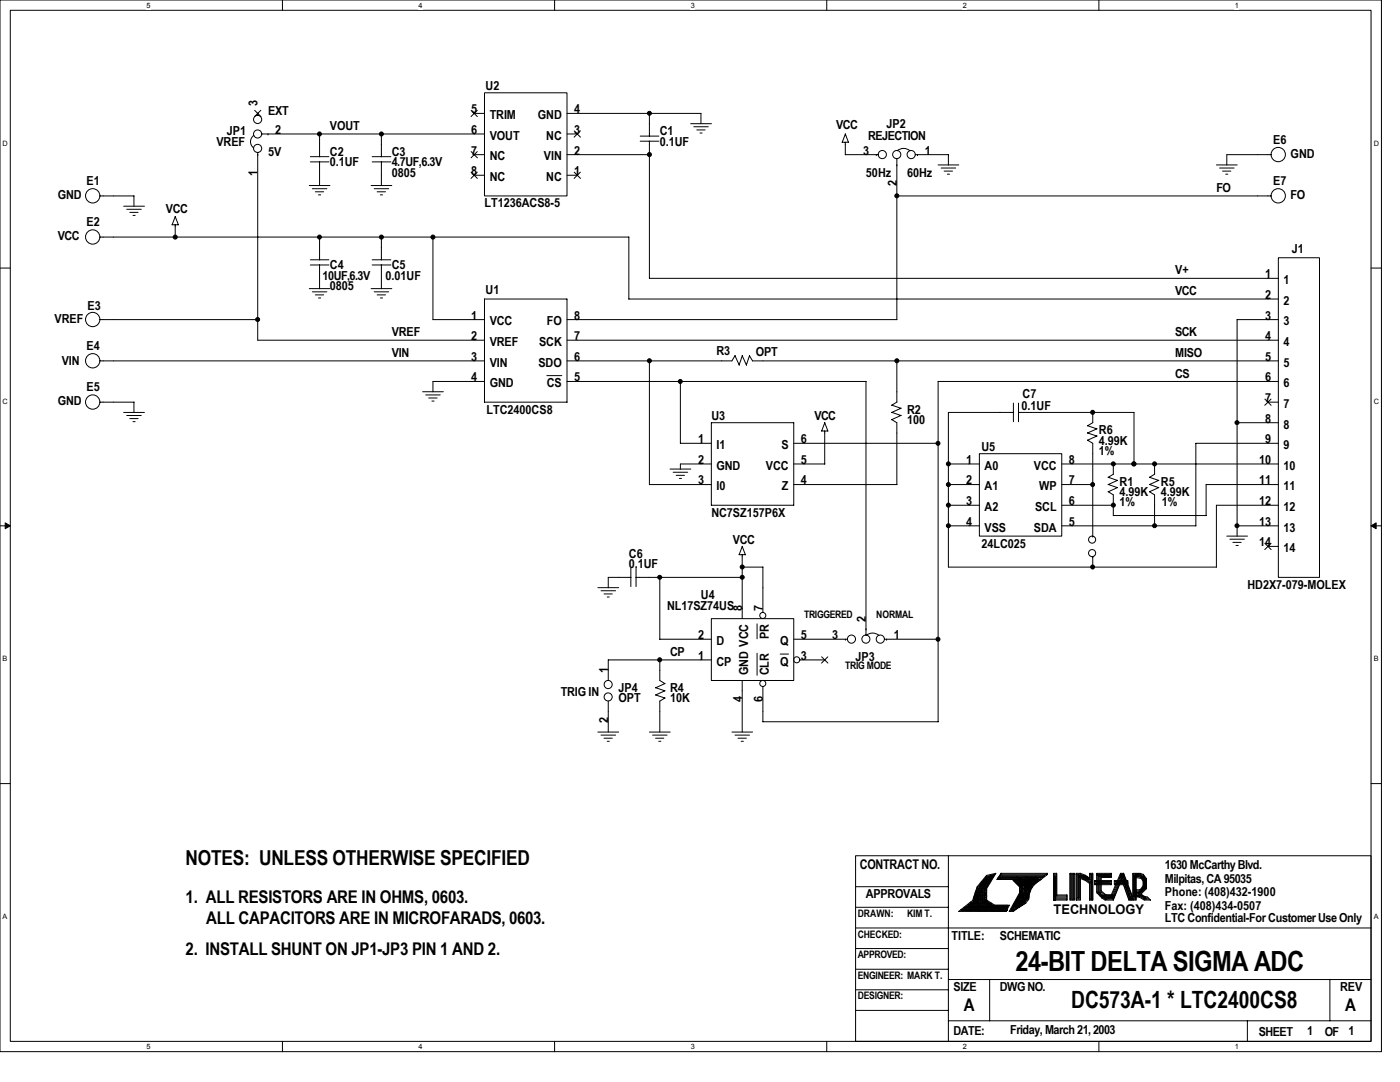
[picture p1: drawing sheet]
<svg xmlns="http://www.w3.org/2000/svg" width="279mm" height="216mm" viewBox="0 0 279 216" stroke-linecap="round" stroke-linejoin="round" font-family="sans-serif">
<path d="M0 0h275.7v209.8h-275.7zM2.1 2.1h271.5v205.7h-271.5z" fill="none" stroke="#000" stroke-width=".2"/>
<g fill="#fff">
<path d="M29.2 .2h.8v1.6h-.8z"/>
<path d="M29.2 208h.8v1.6h-.8z"/>
</g>
<path d="M56.4 0v2.1M56.4 207.8v2" fill="none" stroke="#000" stroke-width=".2"/>
<g fill="#fff">
<path d="M83.5 .2h.8v1.6h-.8z"/>
<path d="M83.5 208h.8v1.6h-.8z"/>
</g>
<path d="M110.7 0v2.1M110.7 207.8v2" fill="none" stroke="#000" stroke-width=".2"/>
<g fill="#fff">
<path d="M137.8 .2h.8v1.6h-.8z"/>
<path d="M137.8 208h.8v1.6h-.8z"/>
</g>
<path d="M165 0v2.1M165 207.8v2" fill="none" stroke="#000" stroke-width=".2"/>
<g fill="#fff">
<path d="M192.2 .2h.8v1.6h-.8z"/>
<path d="M192.2 208h.8v1.6h-.8z"/>
</g>
<path d="M219.3 0v2.1M219.3 207.8v2" fill="none" stroke="#000" stroke-width=".2"/>
<g fill="#fff">
<path d="M246.5 .2h.8v1.6h-.8z"/>
<path d="M246.5 208h.8v1.6h-.8z"/>
<path d="M.5 27.8h1.1v1.6h-1.1z"/>
<path d="M274.2 27.8h1v1.6h-1z"/>
<path d="M.5 79.2h1.1v1.6h-1.1z"/>
<path d="M274.2 79.2h1v1.6h-1z"/>
</g>
<path d="M0 53.5h2.1M273.6 53.5h2.1" fill="none" stroke="#000" stroke-width=".2"/>
<g fill="#fff">
<path d="M.5 130.6h1v1.7h-1z"/>
<path d="M274.2 130.6h.9v1.7h-.9z"/>
</g>
<path d="M0 104.9h2.1M273.6 104.9h2.1" fill="none" stroke="#000" stroke-width=".2"/>
<g fill="#000" stroke="#000" stroke-width=".2">
<path d="M1 104.3l1.1 .6-1.1 .6z" fill-rule="evenodd"/>
<path d="M273.6 104.9l1-.6v1.2z" fill-rule="evenodd"/>
</g>
<g fill="#fff">
<path d="M.5 182.1h1v1.6h-1z"/>
<path d="M274.2 182.1h.9v1.6h-.9z"/>
</g>
<g fill="none" stroke="#000" stroke-width=".2">
<path d="M96.7 18.5h16.5v20.6h-16.5zM20 39.1h6.8l-.1 2.1M50.7 27a1.55 1.55 0 0 0-.1 2.5M50.8 22l1.3 1.3M51.4 30.9h.1M51.4 22.6h.1M51.4 22.6v.5M51.4 30.4v37.5h45.3M52 22l-1.2 1.3M52.3 26.7h44.4M53.5 26.7h.1M61.7 37h4.1"/>
<path d="M61.9 32.3h3.7M61.9 31.3h3.7M62.3 37.7h2.9M62.9 38.3h1.7M63.6 38.9h.4M63.8 26.7v4.6M63.8 32.3v4.7M74.1 37h4.1M74.3 32.3h3.7M74.3 31.3h3.7M74.7 37.7h2.9M75.3 38.3h1.6"/>
<path d="M75.9 38.9h.4M76.1 26.7v4.6M76.1 32.3v4.7M94 22l1.3 1.3M94 30.2l1.3 1.3M94 34.4l1.3 1.2M94.6 35h2.1M94.6 30.9h2.1M94.6 22.6h2.1M95.2 22l-1.2 1.3M95.2 30.2l-1.2 1.3M95.2 34.4l-1.2 1.2"/>
<path d="M113.2 35h2M113.2 30.9h16.4M113.2 26.7h2M113.2 22.6h26.7v2.1M114.6 34.4l1.2 1.2M114.6 26.1l1.2 1.3M115.8 34.4l-1.2 1.2M115.8 26.1l-1.2 1.3M127.8 28.2h3.7M127.8 27.2h3.7M129.6 22.6v4.6M129.6 28.2v27.4"/>
<path d="M137.8 24.7h4.2M138.5 25.3h2.9M139.1 25.9h1.6M139.7 26.5h.4M168.7 26.7l.6 1.7h-1.2M168.7 28.4v2.5h6.6M168.7 26.7l-.6 1.7M174.9 30.9h.1M179 32.9h.1M179 39.1h74.7M179 31.7v32.1M179.1 30.1a1.96 1.96 0 0 1 2.5 0"/>
<path d="M182.7 30.9h6.6v2M183.1 30.9h.1M187.2 32.9h4.1M187.8 33.5h2.9M188.4 34.1h1.7M189.1 34.8h.4M242.8 32.9h4.1M243.4 33.5h2.9M244 34.1h1.6M244.6 34.8h.4M253.7 30.9h-8.9v2M20 47.3h105.5"/>
<path d="M24.7 41.1h4.1M25.3 41.8h2.9M25.9 42.4h1.7M26.5 43h.5M34.3 44.9h1.3M35 43.2l.6 1.7M35 44.9v2.4M35 43.2l-.6 1.7M61.7 57.6h4.1M61.9 52.9h3.7M61.9 51.8h3.7M62.3 58.2h2.9"/>
<path d="M62.9 58.8h1.7M63.6 59.5h.4M63.8 47.3v4.6M63.8 52.9v4.7M74.1 57.6h4.1M74.3 52.9h3.7M74.3 51.8h3.7M74.7 58.2h2.9M75.3 58.8h1.6M75.9 59.5h.4M76.1 47.3v4.6M76.1 52.9v4.7"/>
<path d="M86.4 47.3v16.5M125.5 47.3v12.4h129.6M129.6 55.5h125.5M255.1 51.4h8.2v63.8h-8.2zM20 63.8h31.5M20 72h76.7M84.3 78.2h4.2M85 78.8h2.9M85.6 79.4h1.6M86.4 63.8h10.3M96.7 76.1h-10.3v2.1M109.1 75h3"/>
<path d="M113.2 63.8h65.8M113.2 72h32.9l.6-1 .8 1.9 .6-1.9 .9 1.9M113.2 76.1h59.6v50.6M113.2 67.9h141.9M129.6 72v24.7h12.4M135.8 76.1v12.4h6.2M150.2 72h104.9M150.2 72l-.6-1-.7 1.8M179 72v8.2M252.4 79.6l1.3 1.3M253.7 79.6l-1.3 1.3M255.1 63.8h-8.2v43.2"/>
<path d="M255.1 76.1h-67.9v67.9M20 80.2h6.8l-.1 2.1M24.7 82.3h4.1M25.3 82.9h2.9M25.9 83.5h1.7M26.5 84.1h.5M86.2 80h.4M96.7 80.2h16.5M96.7 80.3v-20.6h16.5v20.6M133.7 93.6h4.2M134.3 94.2h2.9M134.9 94.8h1.7"/>
<path d="M135.6 95.5h.4M142 92.6h-6.2v1M142 84.3h16.4v16.5h-16.4zM158.4 96.7h20.6M158.4 88.5h28.8M164 86h1.2M164.6 84.3l.6 1.7M164.6 86v6.6h-6.2M164.6 84.3l-.6 1.7M177.9 80.8l1.9 .7M179 80.2l-1 .7M179.8 82.9l-1.9 .8 1.1 .6v12.4"/>
<path d="M179.8 81.4l-1.9 .9 1.9 .6M189.3 92.6h6.2M189.3 96.7h6.2M195.5 90.5h16.4v16.5h-16.4zM202.2 80.4v3.8M202.3 82.3h-13v30.9h53.5v-12.4h12.3M203.2 82.3h23.1v10.3M203.3 80.4v3.8M211.9 92.6h43.2M211.9 96.7h6.2M217 87.8l1.1 .7v18.5M217 86.4l1.9 .6-1.9 .8"/>
<path d="M217 84.9l1.9 .7-1.9 .8M218.1 82.3v2M218.1 84.3l-1.1 .7M221.1 98.1l1.1 .6v4.2h18.5M221.1 96.7l1.9 .6-1.8 .8M221.1 95.2l1.9 .6-1.8 .9M222.2 92.6v2M222.2 94.6l-1 .6M229.4 98.1l1 .6v6.2M230.4 92.6v2M230.4 94.6l-1 .6 1.9 .6-1.9 .9 1.9 .6-1.9 .8M246.9 84.3h8.2"/>
<path d="M253 80.2h2.1M255.1 96.7h-14.4v6.2M255.1 88.5h-16.4v16.4M119.3 117.3h4.2M120 117.9h2.9M120.5 118.5h1.7M121.2 119.1h.4M125.9 113.3v3.8M125.9 115.2h-4.5v2.1M126.9 115.2h21.2M126.9 113.3v3.8M131.7 115.2v12.4"/>
<path d="M147.5 110.7h1.2M147.5 110.7l.6-1.7 .7 1.7M148.1 110.7v12.7M148.1 113.2h4.2v9M189.3 104.9h6.2M189.3 100.8h6.2M211.9 104.9h26.8M211.9 100.8h10.3M218.1 107h.1M218.1 111.1h.1M218.1 111.1v2.1M244.8 107h4.2"/>
<path d="M245.4 107.6h2.9M246 108.2h1.7M246.7 108.8h.4M246.9 104.9h8.2M252.4 108.4l1.3 1.3M253 109h2.1M253.7 108.4l-1.3 1.3M121.4 139.9v6.2M130.9 137.2l1.8 .7-1.9 .8M130.9 138.7l1.8 .6-1 .6v6.2M131.7 127.6h10.3M131.7 131.7v4.1l1 .6-1.9 .8"/>
<path d="M142 123.4h16.4v12.4h-16.4zM142 131.7h-20.6v4.1M148.1 135.8v10.3M151.1 124.5v3M151.1 130.3v4.4M152.3 137v7h34.9M155.7 130.5h1.7M158.4 127.6h10.7M159.6 131.7h5M164 131.1l1.2 1.2M165.2 131.1l-1.2 1.2M168.7 127.6h.1"/>
<path d="M172.8 125.5h.1M172.9 126.8a1.96 1.96 0 0 1 2.5 0M176.5 127.6h10.7M176.9 127.6h.1M0 156.4h2.1M119.3 146.1h4.2M120 146.7h2.9M120.5 147.3h1.7M121.2 147.9h.4M129.6 146.1h4.2M130.2 146.7h2.9M130.8 147.3h1.7"/>
<path d="M131.5 147.9h.4M146.1 146.1h4.1M146.7 146.7h2.9M147.3 147.3h1.6M147.9 147.9h.5M273.6 156.4h2.1M170.7 176.9h18.6M170.8 170.8h102.8v37h-102.8zM189.3 170.7v37.1M194.6 179.6l-2.5 1.9 8.5 .2M194.6 179.8l-2.5 1.9M195 176.9l-.8 2.5"/>
<path d="M195 177.1l-.8 2.5-2.9 2.3M195.2 177.8l-.6 2M195.7 177.5l-.7 1.7M195.9 177.5l-.9 2.3-1.6 1.3M195.9 177.8l-.9 2.2M195.9 178.6l-.7 1.7M195.9 179.2l-.2 .6M196 179.8l1.7 1.2M196.1 177.5v2.5l-1.7 .9M196.4 179.6l2.1 1.4h2.5M196.4 179.8l2.1 1.5h2.5M196.5 177.5l1.6-2.6-2.3 2.7"/>
<path d="M196.9 179.6l1.6 1h2.9M196.9 175.1l-1.7 2.3M196.9 175.3l-1.7 2.2-.6 2.1M197.1 174.9h1v.2h-1.4v.2h1v.2h-1.4v.2h1.4v.2h-1.8v.2h1.6v.2h-1.8v.2h1.4v.4h-1.6v-.2h1.2v.4h.2h-1.9v.2h1.9v.5h-2.1v-.3h2.1v.7h-2.3v-.2h2.1v.6v-.2h-2.1v.2h2.3v.4v-.2h-2.5v.2h2.3v.2h-2.3v.2h2.5v.2h-2.7v.2h2.9v.2h-3.5v.2h4.3v.2h-4.7v.2h8v.2h-8.4v.2h8.2h-8.6v.3h8.6v.4v-.2h-9.3v.2h9.1M197.1 175.5l-1.3 1.5M197.7 174.7h.7M197.7 174.9l-.8 .2M197.7 175.1l-.8 .2M197.9 174.7l-.2 .2M197.9 174.9l-.2 .2M198.1 174.7l-2.3 2.7M198.1 174.6l-1.6 2.7v2.5"/>
<path d="M198.5 174.5l-1.8 2.9M198.6 174.4l-1.7 .5-1.9 2.3M198.7 174.3l-1.8 .4-1.9 2.3M198.8 174.2l-1.9 3.1v2.5l1.6 1M199.1 175.3h8.3M199.2 175.1h8.8M199.3 174.9h9.1M199.5 174.7h8.9M199.7 174.3h9.3v.2h-9.2zM199.8 174.2l-.9 1.3h8.7M202 175.3l1.9 1.4M202 175.5l1.9 1.8h1.9"/>
<path d="M202.2 175.7h4.8M202.2 175.5l1.7 1.7M202.6 175.1l1.3 1.2M202.6 179.8h2.1M202.8 174.9l1.5 1.2M202.9 179.6h2.2M203 176.1l.9 .8M203.1 179.4h2M203.1 176.1h3.3M203.1 179.2h2.2M203.3 178.8h2M203.3 179h2"/>
<path d="M203.5 176.9v1.5M203.5 178.2l-2.1 3.7M203.5 178.6h1.6M203.5 176.5h2.5M203.5 175.7l.8 .9M203.5 175.1l1 1.6M203.7 178.2h1.6M203.7 177.8h1.8M203.7 176.7h2.1M203.7 177.1v.9M203.7 177.9l-2.1 4M203.9 177.5h1.2"/>
<path d="M203.9 178h1M203.9 175.3l.6 .8M203.9 176.9v1.9M203.9 176.9h1.9M203.9 177.7l-1.9 3.6M204.1 176.7v1.7M204.1 178.2l-2.1 3.3M204.1 178.4l-2.1 3.3M204.1 178.8l-1.7 2M204.3 179.8l-1.9 1.5M204.3 178.8l-1.1 1.5M204.3 179l-1.1 1.4"/>
<path d="M204.7 175.7l-.4 3.1M204.7 176.9v2.3l-1.9 1.7M204.7 174.9l-.2 2.7M204.7 178.8l-.8 1M204.9 176.9v2.1M204.9 179l-.6 .8M204.9 179.2l-.6 .8M205.1 177.1v2.1l-.8 1.2M205.1 174.9l-.4 1-.4 3.1M205.1 177.1h-1.2l-.2 1.3M205.3 176.5v2.7M205.3 177.1l-.6 .5"/>
<path d="M205.3 178.4h-1.6l-1.5 2.5M205.5 176.9v1.1M206 175.1l-.9 .8M206 174.9l-1.5 1.2M206 176.7l-.3 .5M206 176.9l-.9 1.5M206.4 175.9h-3.3l1 1.1M206.8 175.7l-1.9 1.3M206.8 175.9l-1.9 1.3M206.8 174.9l-2.1 1.4M206.8 175.1l-1.7 1M207 175.9l-1.7 1.3"/>
<path d="M207.4 175.1l-2.5 1.5 1.1-.9M207.9 175.5a4.3 4.3 0 0 0-2.6 3.9l-.6 .9M208.9 174.6l-3.6 2.7M209 174.3l-2.6 2h-3.3M209 174.4l-.2 .3M210.2 174.5h.7M210.3 179.4h2.7M210.5 174.7v4.5M210.7 174.7v4.7M210.7 179h2M210.7 179.2h2M210.9 178.8h2"/>
<path d="M210.9 174.3h-.7l.1 5.3h2.7l-.1-1h-2M210.9 174.2v4.6M213.5 174.5h.9M213.6 179.4h.8M213.8 174.5v4.9M214 174.5v5.1M214.2 174.5v4.9M214.4 174.2v5.4h-.8l-.1-5.3h.9M214.8 174.3h.8M214.8 174.5h.8M214.8 179.4h.8M214.8 174.3v5.3h.8"/>
<path d="M215 174.5v4.7h.4v-4.5h1v.2h-1h1.6v.2h-1.6h1.9v.2h-1.1v.2h1.5v-1h.2v4.9h-.2v-3.9M215.2 174.5v4.9M215.2 174.7l1.7 .6M215.2 174.9l1.7 .6M215.6 174.2l1 .5M215.6 174.4l1 .5 .9 .6M215.6 175.3l1.1 .4M216.6 174.6l.9 .7M216.6 175.7l.9 .6M216.7 175.5l-1.1-.4v4.5M216.9 175.3l1 .8M216.9 175.5l1 .8"/>
<path d="M217.4 174.3h.7M217.4 174.5h.7M217.5 179.4h.6M217.5 174.3v1.2M217.9 174.5v5.1M218.1 174.2v5.4h-.6v-3.5l-.9-.6M218.5 175.9h3.3M218.5 176.3h3.3M218.5 176.5h3.3M218.7 176.1h2.9M218.9 174.3h2.9M218.9 174.7h2.7"/>
<path d="M218.9 174.5h2.9M218.9 174.3v3.9l1 1 .7 .4h1.6M218.9 178l1 1M219.1 174.5v3.7h.6h-.2v-3.5M219.3 174.9h2.5M219.3 174.7v3.5l1.5 1.2M219.3 178l1.5 1.2M219.7 177.7l1 .9h1.1M219.7 174.9v3.1l1 .8h1.1M219.7 175.1h2.1M219.9 179l.7 .4h1.6M221.8 174.2v.9"/>
<path d="M221.8 175.7v.8M221.8 175.7h-3.3v.9M222 179l-1.3 .2M222 179.2l-1.3 .2M222.4 175.7h2.7M222.4 175.9h2.7M222.4 176.3h2.7M222.4 175.7v.9M222.6 178.6h-3.1v.2h2.9v.2h-2.5v.2h2.3M222.6 176.1h2.5M223.6 174.5h.7M223.6 174.5h.7v.4h-.7z"/>
<path d="M223.6 174.9v-.2h.7v.4h-.9v.2M223.6 174.7l-1.8 4.3M223.8 175.3l1.5 4.1M223.8 174.7l-1.8 4.3M223.8 175.5l1.5 4.1M223.8 175.1l-1.8 4.3M223.8 174.5l.5 .2-.7 .2M223.9 175.3l-1.7 4.1M223.9 175.5l-1.7 4.1M224 174.4l1.9 4.6M224 175.1l1.7 4.5M224 175.3l1.5 4.3"/>
<path d="M224.2 174.2l1.7 4.4v1h-.6M224.2 174.4l1.7 4.4M224.3 174.3h-.7l-1.8 4.3M224.3 174.9l1.4 4.3M224.3 175.1l1.4 4.3M225.1 175.7v.8h-2.7M225.3 179.4h.6M226.1 179.4h.6M226.1 174.5h1.5l.6 .2M226.3 174.9h1.5M226.5 174.9v4.5M226.7 177.5h.8"/>
<path d="M226.7 178.8h1.1l.8 .6M226.7 179h.6l1.1 .6h1.2l-.6-.6M226.7 177.8h.8M226.7 178.6h1.1l.8 .6M226.7 178.2h.9M226.7 178h.9M226.7 175.1l1.1 .2M226.7 178.4h.9M227.1 178.1l1.7 1.1M227.1 178.4l1.7 1M227.3 178.8l1 .6h1.1M227.7 174.6l.6 .7 .3 1.4"/>
<path d="M227.7 174.9l.7 .6 .2 1.4M227.8 174.7h-1.5v4.5M227.8 178.4l.4 .4M227.8 175.3l.4 .6M227.8 175.1l-1.1-.2v4.7h-.6v-5.3h1.5l.6 .2 .6 .8M228.1 175.3l.3 1.8M228.2 176.7l-.7 .9M228.2 174.7l.4 .8M228.2 174.7l.6 .8M228.2 178.8l.8 .2M228.2 176.9l-.7 .9M228.2 174.9l.4 .8"/>
<path d="M228.2 175.5l-.4-.4 .4 .6v1.3M228.4 175.7v1.3M228.6 179.2h.6M228.6 175.9v1.1M228.6 176.7l-1.5 1.5M228.6 176.9l-1.5 1.5M228.8 175.3v2.1M228.8 177.1l-1.1 1.1M228.8 175.5l-.2 .4M228.8 175.7l-.2 .4M228.8 177.3l-1.1 1.1M228.8 175.7l-.2 1.4-1.1 1.1"/>
<path d="M170.7 181h18.6M170.7 185.2h102.9M170.7 189.3h18.6M170.7 193.4h18.6M170.7 197.5h18.6M189.3 195.5h84.3M192.2 181.7l8.4 .2M193.6 181l6.8 .3M193.6 181.3l6.8 .2M195 180l-1.6 1.3M195.5 180.6h1M195.5 180.8h1"/>
<path d="M196 180l1.7 1.3M196.1 180.2l-1.7 .9M197.5 195.5v8.2M201 181l-.4 .7M201 181.2l-.4 .7M201.4 180.6l-.6 1.3h-9.5M201.8 181.2v.5h.4M201.8 181.5h.7M202 181h1.1M202 180.8h1.5M202.2 180.6h1.7M202.2 180.4h1.9"/>
<path d="M202.4 180.2h2.1M202.6 180h2.1M203.1 181.2l-.8 .7h-.9M204.3 180l-1.9 1.5M204.3 180.4l-2.1 1.3M204.7 180.2l-1.6 1.1M265.4 195.5v8.2M170.7 201.6h18.6M189.3 203.7h84.3M248.9 203.7v4.1"/>
<circle cx="18.5" cy="39.1" r="1.43"/>
<circle cx="51.4" cy="23.8" r=".81"/>
<circle cx="51.4" cy="26.7" r=".81"/>
<circle cx="51.4" cy="29.6" r=".81"/>
<circle cx="176.1" cy="30.8" r=".81"/>
<circle cx="179" cy="30.8" r=".81"/>
<circle cx="181.8" cy="30.8" r=".81"/>
<circle cx="255.1" cy="39.1" r="1.43"/>
<circle cx="255.1" cy="30.8" r="1.43"/>
<circle cx="18.5" cy="47.3" r="1.43"/>
<circle cx="18.5" cy="72" r="1.43"/>
<circle cx="18.5" cy="63.8" r="1.43"/>
<circle cx="18.5" cy="80.2" r="1.43"/>
<circle cx="218" cy="110.4" r=".71"/>
<circle cx="218" cy="107.7" r=".71"/>
<circle cx="121.4" cy="136.6" r=".81"/>
<circle cx="121.4" cy="139.1" r=".8"/>
<circle cx="152.2" cy="136.4" r=".6"/>
<circle cx="152.2" cy="122.8" r=".6"/>
<circle cx="159" cy="131.7" r=".6"/>
<circle cx="169.9" cy="127.5" r=".81"/>
<circle cx="172.8" cy="127.5" r=".81"/>
<circle cx="175.7" cy="127.5" r=".81"/>
</g>
<g fill="#000" stroke="#000" stroke-width=".2">
<circle cx="63.7" cy="26.7" r=".4"/>
<circle cx="76.1" cy="26.7" r=".4"/>
<circle cx="129.6" cy="30.8" r=".4"/>
<circle cx="129.6" cy="22.6" r=".4"/>
<circle cx="179" cy="39.1" r=".4"/>
<circle cx="35" cy="47.3" r=".4"/>
<circle cx="63.7" cy="47.3" r=".4"/>
<circle cx="76.1" cy="47.3" r=".4"/>
<circle cx="86.4" cy="47.3" r=".4"/>
<circle cx="51.4" cy="63.8" r=".4"/>
<circle cx="129.6" cy="72" r=".4"/>
<circle cx="135.8" cy="76.1" r=".4"/>
<circle cx="179" cy="72" r=".4"/>
<circle cx="187.2" cy="88.5" r=".4"/>
<circle cx="189.3" cy="96.7" r=".4"/>
<circle cx="189.3" cy="92.6" r=".4"/>
<circle cx="218.1" cy="96.7" r=".4"/>
<circle cx="218.1" cy="82.3" r=".4"/>
<circle cx="222.2" cy="92.6" r=".4"/>
<circle cx="226.3" cy="92.6" r=".4"/>
<circle cx="230.4" cy="92.6" r=".4"/>
<circle cx="246.9" cy="84.3" r=".4"/>
<circle cx="131.7" cy="115.2" r=".4"/>
<circle cx="148.1" cy="113.1" r=".4"/>
<circle cx="148.1" cy="115.2" r=".4"/>
<circle cx="189.3" cy="100.8" r=".4"/>
<circle cx="189.3" cy="104.9" r=".4"/>
<circle cx="218.1" cy="113.1" r=".4"/>
<circle cx="222.2" cy="100.8" r=".4"/>
<circle cx="230.4" cy="104.9" r=".4"/>
<circle cx="246.9" cy="104.9" r=".4"/>
<circle cx="131.7" cy="131.7" r=".4"/>
<circle cx="187.2" cy="127.6" r=".4"/>
</g>
<text font-size="5.5" x="202.6" y="193.8">24-BIT DELTA SIGMA ADC</text>
<text font-size="4.7" x="213.8" y="201.1">DC573A-1 * LTC2400CS8</text>
<text font-size="4.1" x="37" y="172.5">NOTES: UNLESS OTHERWISE SPECIFIED</text>
<g font-size="3.5">
<text x="37" y="180.2">1. ALL RESISTORS ARE IN OHMS, 0603.</text>
<text x="41.1" y="184.3">ALL CAPACITORS ARE IN MICROFARADS, 0603.</text>
<text x="37" y="190.5">2. INSTALL SHUNT ON JP1-JP3 PIN 1 AND 2.</text>
<text x="192.4" y="201.8">A</text>
<text x="268.5" y="201.8">A</text>
</g>
<g font-size="2.7">
<text x="171.6" y="173.5">CONTRACT NO.</text>
<text x="210.3" y="182.4">TECHNOLOGY</text>
</g>
<g font-size="2.5">
<text x="96.9" y="17.9">U2</text>
<text x="51.4" y="21.2" transform="rotate(-90 51.4 21.2)">3</text>
<text x="53.5" y="22.9">EXT</text>
<text x="94" y="22.6">5</text>
<text x="97.7" y="23.8">TRIM</text>
<text x="107.4" y="23.8">GND</text>
<text x="114.6" y="22.6">4</text>
<text x="43.2" y="29">VREF</text>
<text x="45.3" y="27">JP1</text>
<text x="54.9" y="26.7">2</text>
<text x="65.8" y="26">VOUT</text>
<text x="94" y="26.7">6</text>
<text x="97.7" y="27.9">VOUT</text>
<text x="109" y="27.9">NC</text>
<text x="114.6" y="26.7">3</text>
<text x="131.7" y="27">C1</text>
<text x="131.7" y="29">0.1UF</text>
<text x="166.9" y="25.8">VCC</text>
<text x="173.2" y="28">REJECTION</text>
<text x="176.9" y="25.5">JP2</text>
<text x="254.1" y="28.6">E6</text>
<text x="51.4" y="35.1" transform="rotate(-90 51.4 35.1)">1</text>
<text x="53.5" y="31.1">5V</text>
<text x="65.8" y="31.1">C2</text>
<text x="65.8" y="33.2">0.1UF</text>
<text x="78.2" y="31.1">C3</text>
<text x="78.2" y="33.2">4.7UF,6.3V</text>
<text x="78.2" y="35.2">0805</text>
<text x="94" y="30.8">7</text>
<text x="94" y="34.9">8</text>
<text x="97.7" y="32">NC</text>
<text x="108.5" y="32">VIN</text>
<text x="114.6" y="34.9">1</text>
<text x="114.6" y="30.8">2</text>
<text x="172.2" y="30.8">3</text>
<text x="172.8" y="35.2">50Hz</text>
<text x="181" y="35.2">60Hz</text>
<text x="184.6" y="30.8">1</text>
<text x="257.6" y="31.5">GND</text>
<text x="11.5" y="39.8">GND</text>
<text x="17.3" y="36.9">E1</text>
<text x="96.7" y="41.4">LT1236ACS8-5</text>
<text x="97.7" y="36.1">NC</text>
<text x="109" y="36.1">NC</text>
<text x="179" y="37.2" transform="rotate(-90 179 37.2)">2</text>
<text x="242.8" y="38.3">FO</text>
<text x="254.1" y="36.9">E7</text>
<text x="257.6" y="39.8">FO</text>
<text x="11.5" y="48">VCC</text>
<text x="17.3" y="45.1">E2</text>
<text x="33.1" y="42.4">VCC</text>
<text x="65.8" y="53.7">C4</text>
<text x="78.2" y="53.7">C5</text>
<text x="257.8" y="50.4">J1</text>
<text x="64.4" y="55.8">10UF,6.3V</text>
<text x="65.8" y="57.8">0805</text>
<text x="76.9" y="55.8">0.01UF</text>
<text x="96.9" y="58.7">U1</text>
<text x="234.5" y="54.8">V+</text>
<text x="234.5" y="58.9">VCC</text>
<text x="252.5" y="59.6">2</text>
<text x="252.5" y="55.5">1</text>
<text x="256.2" y="56.7">1</text>
<text x="10.9" y="64.4">VREF</text>
<text x="17.5" y="61.8">E3</text>
<text x="94" y="63.8">1</text>
<text x="97.7" y="64.9">VCC</text>
<text x="109.1" y="64.9">FO</text>
<text x="114.6" y="63.8">8</text>
<text x="252.5" y="63.8">3</text>
<text x="256.2" y="64.9">3</text>
<text x="256.2" y="60.8">2</text>
<text x="17.3" y="69.8">E4</text>
<text x="78.2" y="67.1">VREF</text>
<text x="78.2" y="71.2">VIN</text>
<text x="94" y="67.9">2</text>
<text x="94" y="72">3</text>
<text x="97.7" y="69">VREF</text>
<text x="107.6" y="69">SCK</text>
<text x="114.6" y="67.9">7</text>
<text x="114.6" y="72">6</text>
<text x="143" y="70.8">R3</text>
<text x="150.8" y="71">OPT</text>
<text x="234.5" y="67.1">SCK</text>
<text x="234.5" y="71.2">MISO</text>
<text x="252.5" y="72">5</text>
<text x="252.5" y="67.9">4</text>
<text x="256.2" y="69">4</text>
<text x="12.3" y="72.9">VIN</text>
<text x="94" y="76.1">4</text>
<text x="97.7" y="73.2">VIN</text>
<text x="97.7" y="77.3">GND</text>
<text x="107.5" y="73.2">SDO</text>
<text x="109.1" y="77.3">CS</text>
<text x="114.6" y="76.1">5</text>
<text x="234.5" y="75.3">CS</text>
<text x="252.5" y="76.1">6</text>
<text x="256.2" y="73.2">5</text>
<text x="256.2" y="77.3">6</text>
<text x="11.5" y="80.9">GND</text>
<text x="17.3" y="78">E5</text>
<text x="97.1" y="82.5">LTC2400CS8</text>
<text x="142" y="83.8">U3</text>
<text x="162.5" y="83.8">VCC</text>
<text x="181" y="82.5">R2</text>
<text x="203.9" y="81.7">0.1UF</text>
<text x="204.1" y="79.5">C7</text>
<text x="252.5" y="80.2">7</text>
<text x="256.2" y="81.4">7</text>
<text x="139.3" y="88.4">1</text>
<text x="143" y="89.6">I1</text>
<text x="155.9" y="89.6">S</text>
<text x="159.9" y="88.4">6</text>
<text x="181" y="84.6">100</text>
<text x="195.9" y="90">U5</text>
<text x="219.3" y="86.7">R6</text>
<text x="219.3" y="88.7">4.99K</text>
<text x="252.5" y="84.3">8</text>
<text x="252.5" y="88.4">9</text>
<text x="256.2" y="85.5">8</text>
<text x="256.2" y="89.6">9</text>
<text x="139.3" y="92.6">2</text>
<text x="143" y="93.7">GND</text>
<text x="152.8" y="93.7">VCC</text>
<text x="159.9" y="92.6">5</text>
<text x="192.8" y="92.6">1</text>
<text x="196.5" y="93.7">A0</text>
<text x="206.3" y="93.7">VCC</text>
<text x="213.3" y="92.6">8</text>
<text x="219.3" y="90.8">1%</text>
<text x="251.3" y="92.6">10</text>
<text x="256.2" y="93.7">10</text>
<text x="139.3" y="96.7">3</text>
<text x="143" y="97.9">I0</text>
<text x="156.1" y="97.9">Z</text>
<text x="159.9" y="96.7">4</text>
<text x="192.8" y="96.7">2</text>
<text x="192.8" y="100.8">3</text>
<text x="196.5" y="97.9">A1</text>
<text x="196.5" y="102">A2</text>
<text x="206.6" y="102">SCL</text>
<text x="207.4" y="97.9">WP</text>
<text x="213.3" y="96.7">7</text>
<text x="213.3" y="100.8">6</text>
<text x="223.4" y="96.9">R1</text>
<text x="223.4" y="99">4.99K</text>
<text x="223.4" y="101">1%</text>
<text x="231.7" y="96.9">R5</text>
<text x="231.7" y="99">4.99K</text>
<text x="231.9" y="101">1%</text>
<text x="251.3" y="100.8">12</text>
<text x="251.3" y="96.7">11</text>
<text x="256.2" y="102">12</text>
<text x="256.2" y="97.9">11</text>
<text x="142" y="103.1">NC7SZ157P6X</text>
<text x="192.8" y="104.9">4</text>
<text x="196.5" y="106.1">VSS</text>
<text x="206.3" y="106.1">SDA</text>
<text x="213.3" y="104.9">5</text>
<text x="251.3" y="104.9">13</text>
<text x="256.2" y="106.1">13</text>
<text x="125.5" y="111.3">C6</text>
<text x="125.5" y="113.4">0.1UF</text>
<text x="146.3" y="108.5">VCC</text>
<text x="195.9" y="109.3">24LC025</text>
<text x="251.3" y="109">14</text>
<text x="256.2" y="110.2">14</text>
<text x="139.9" y="119.6">U4</text>
<text x="248.9" y="117.5">HD2X7-079-MOLEX</text>
<text x="133.1" y="121.6">NL17SZ74US</text>
<text x="148.1" y="122" transform="rotate(-90 148.1 122)">8</text>
<text x="152.2" y="122" transform="rotate(-90 152.2 122)">7</text>
<text x="172.8" y="124.1" transform="rotate(-90 172.8 124.1)">2</text>
<text x="133.7" y="130.9">CP</text>
<text x="139.3" y="131.7">1</text>
<text x="139.3" y="127.5">2</text>
<text x="143" y="128.7">D</text>
<text x="153.4" y="127.5" transform="rotate(-90 153.4 127.5)">PR</text>
<text x="155.7" y="128.7">Q</text>
<text x="159.9" y="131.7">3</text>
<text x="159.9" y="127.5">5</text>
<text x="166.1" y="127.5">3</text>
<text x="170.8" y="131.9">JP3</text>
<text x="178.4" y="127.5">1</text>
<text x="121.4" y="134.3" transform="rotate(-90 121.4 134.3)">1</text>
<text x="143" y="132.8">CP</text>
<text x="149.3" y="134.7" transform="rotate(-90 149.3 134.7)">GND VCC</text>
<text x="153.4" y="134.7" transform="rotate(-90 153.4 134.7)">CLR</text>
<text x="155.7" y="132.8">Q</text>
<text x="111.9" y="138.9">TRIG IN</text>
<text x="123.4" y="138.1">JP4</text>
<text x="123.4" y="140.1">OPT</text>
<text x="133.7" y="138.1">R4</text>
<text x="133.7" y="140.1">10K</text>
<text x="148.1" y="140.1" transform="rotate(-90 148.1 140.1)">4</text>
<text x="152.2" y="140.1" transform="rotate(-90 152.2 140.1)">6</text>
<text x="121.4" y="144.2" transform="rotate(-90 121.4 144.2)">2</text>
<text x="232.5" y="173.5">1630 McCarthy Blvd.</text>
<text x="172.8" y="179.2">APPROVALS</text>
<text x="232.5" y="176.1">Milpitas, CA95035</text>
<text x="232.5" y="178.8">Phone: (408)432-1900</text>
<text x="232.5" y="181.5">Fax: (408)434-0507</text>
<text x="232.5" y="184">LTC Confidential-For Customer Use Only</text>
<text x="189.9" y="187.5">TITLE:</text>
<text x="199.6" y="187.5">SCHEMATIC</text>
<text x="190.3" y="197.8">SIZE</text>
<text x="199.6" y="197.8">DWG NO.</text>
<text x="267.5" y="197.8">REV</text>
<text x="190.3" y="206.6">DATE:</text>
<text x="201.6" y="206.4">Friday, March 21, 2003</text>
<text x="251.2" y="206.8">SHEET</text>
<text x="260.9" y="206.6">1</text>
<text x="264.4" y="206.8">OF</text>
<text x="269.1" y="206.6">1</text>
</g>
<g font-size="2.1">
<text x="160.5" y="123.3">TRIGGERED</text>
<text x="174.9" y="123.3">NORMAL</text>
<text x="168.7" y="133.6">TRIG MODE</text>
<text x="171.2" y="182.9">DRAWN:</text>
<text x="181" y="182.9">KIM T.</text>
<text x="171.2" y="187.1">CHECKED:</text>
<text x="171.2" y="191.2">APPROVED:</text>
<text x="171.2" y="195.3">ENGINEER: MARK T.</text>
<text x="171.2" y="199.4">DESIGNER:</text>
</g>
<g font-size="1.5">
<text x="29.2" y="1.5">5</text>
<text x="83.5" y="1.5">4</text>
<text x="137.8" y="1.5">3</text>
<text x="192.2" y="1.5">2</text>
<text x="246.5" y="1.5">1</text>
<text x=".5" y="29.1">D</text>
<text x="274.2" y="29.1">D</text>
<text x=".5" y="80.5">C</text>
<text x="274.2" y="80.5">C</text>
<text x=".5" y="132">B</text>
<text x="274.2" y="132">B</text>
<text x=".5" y="183.4">A</text>
<text x="274.2" y="183.4">A</text>
<text x="29.2" y="209.3">5</text>
<text x="83.5" y="209.3">4</text>
<text x="137.8" y="209.3">3</text>
<text x="192.2" y="209.3">2</text>
<text x="246.5" y="209.3">1</text>
</g>
</svg>
